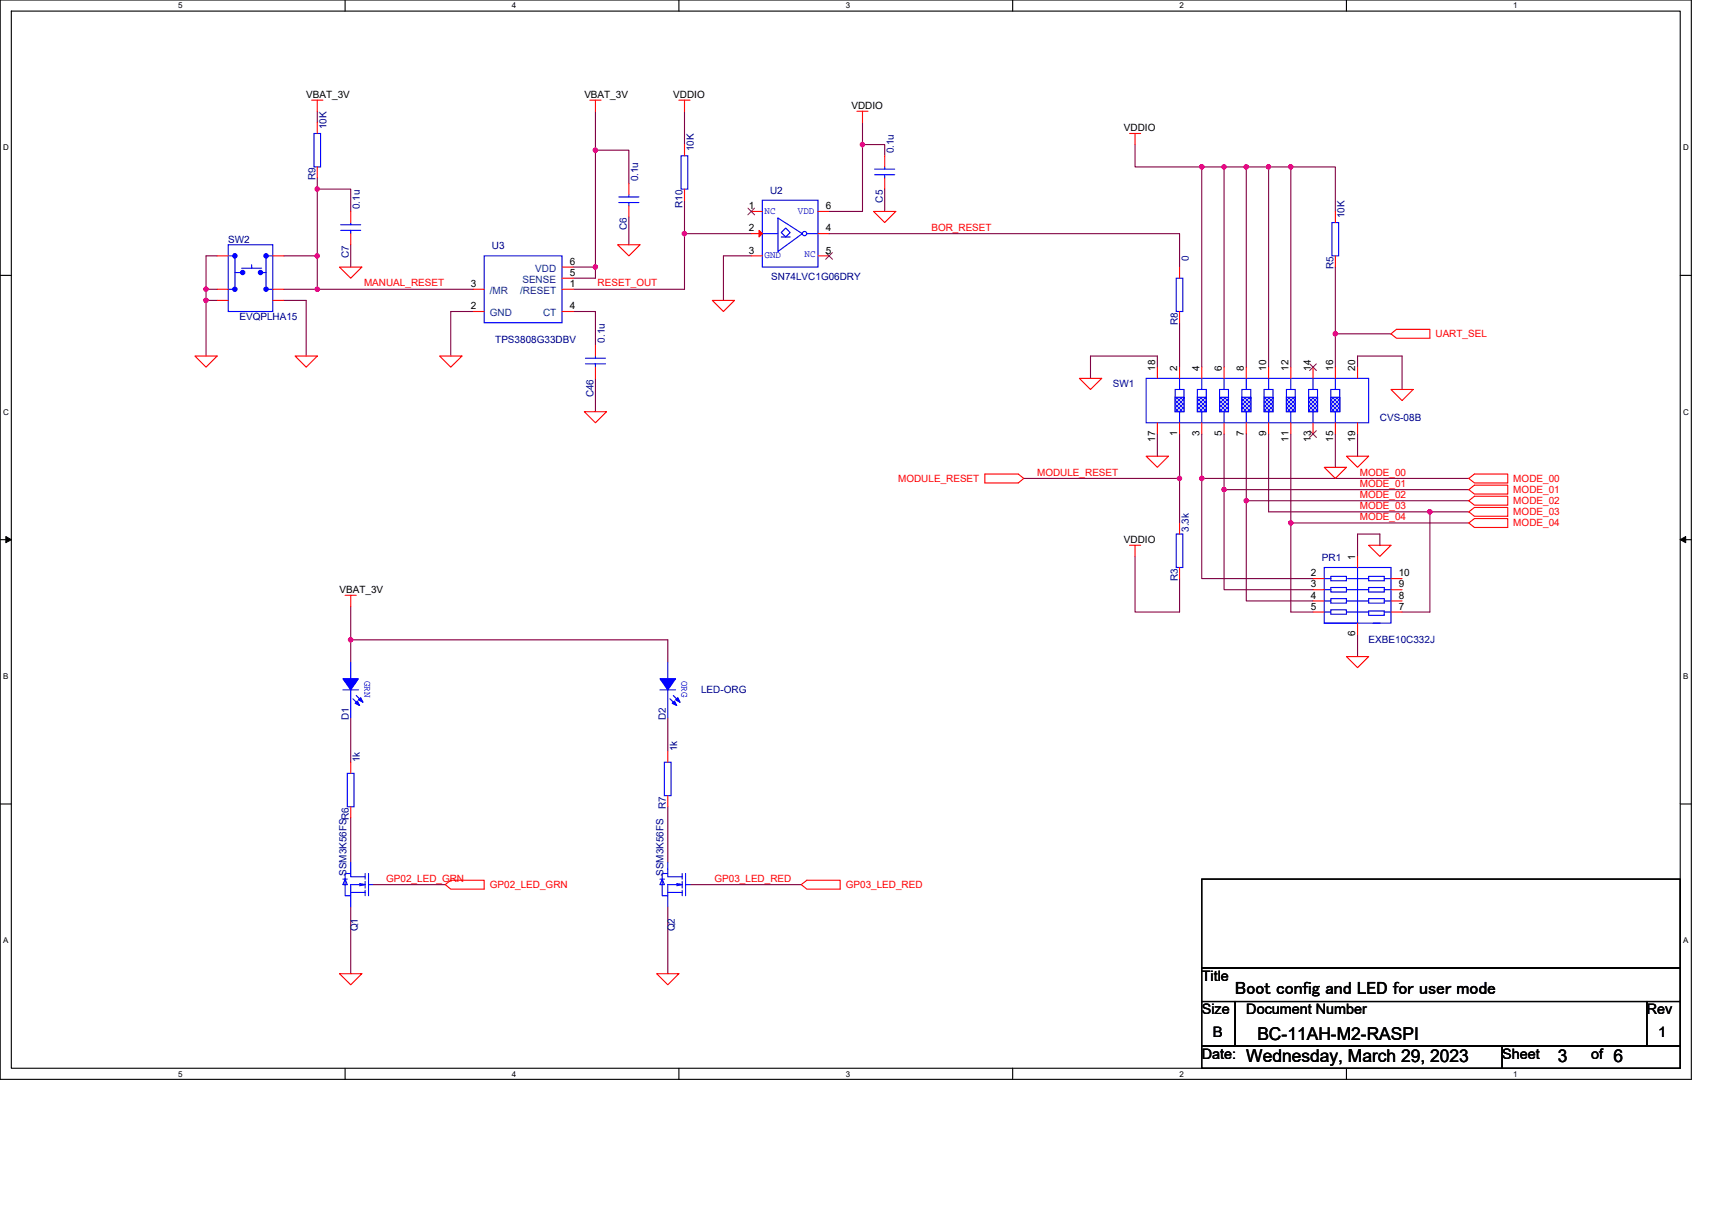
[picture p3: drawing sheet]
<svg xmlns="http://www.w3.org/2000/svg" width="297mm" height="210mm" viewBox="0 0 297 210" stroke-linecap="round" stroke-linejoin="round" font-family="sans-serif">
<path d="M0 0h293.5v187.2h-293.5zM2 1.9h289.5v183.4h-289.5z" fill="none" stroke="#000" stroke-width=".19"/>
<g fill="#fff">
<path d="M30.9 .2h.8v1.6h-.8z"/>
<path d="M30.9 185.5h.8v1.6h-.8z"/>
</g>
<path d="M59.9 0v1.9M59.9 185.3v1.9" fill="none" stroke="#000" stroke-width=".19"/>
<g fill="#fff">
<path d="M88.8 .2h.8v1.6h-.8z"/>
<path d="M88.8 185.5h.8v1.6h-.8z"/>
</g>
<path d="M117.8 0v1.9M117.8 185.3v1.9" fill="none" stroke="#000" stroke-width=".19"/>
<g fill="#fff">
<path d="M146.7 .2h.8v1.6h-.8z"/>
<path d="M146.7 185.5h.8v1.6h-.8z"/>
</g>
<path d="M175.7 0v1.9M175.7 185.3v1.9" fill="none" stroke="#000" stroke-width=".19"/>
<g fill="#fff">
<path d="M204.7 .2h.7v1.6h-.7z"/>
<path d="M204.7 185.5h.7v1.6h-.7z"/>
</g>
<path d="M233.6 0v1.9M233.6 185.3v1.9" fill="none" stroke="#000" stroke-width=".19"/>
<g fill="#fff">
<path d="M262.6 .2h.7v1.6h-.7z"/>
<path d="M262.6 185.5h.7v1.6h-.7z"/>
<path d="M.5 24.8h1v1.6h-1z"/>
<path d="M292 24.8h1v1.6h-1z"/>
<path d="M.5 70.7h1v1.5h-1z"/>
<path d="M292 70.7h1v1.5h-1z"/>
</g>
<path d="M0 47.8h2M291.5 47.8h2" fill="none" stroke="#000" stroke-width=".19"/>
<g fill="#fff">
<path d="M.5 116.5h.9v1.6h-.9z"/>
<path d="M292 116.5h.9v1.6h-.9z"/>
</g>
<path d="M0 93.6h2M291.5 93.6h2" fill="none" stroke="#000" stroke-width=".19"/>
<path d="M1 93.1l1 .5-1 .5zM291.5 93.6l1-.5v1z" fill="#000" stroke="#000" stroke-width=".17"/>
<g fill="#fff">
<path d="M.5 162.4h.9v1.5h-.9z"/>
<path d="M292 162.4h.9v1.5h-.9z"/>
</g>
<path d="M0 139.5h2M291.5 139.5h2M208.5 152.5h83v15.4h-83zM208.5 167.9h83v5.8h-83zM208.5 173.7h5.8v7.8h-5.8zM214.3 173.7h71.4v7.8h-71.4zM285.7 173.7h5.8v7.8h-5.8zM208.5 181.5h52.1v3.8h-52.1zM260.6 181.5h30.9v3.8h-30.9z" fill="none" stroke="#000" stroke-width=".19"/>
<g fill="none" stroke="#800040" stroke-width=".19">
<path d="M55.1 19.3v1.9M103.3 19.3v6.8M118.8 19.3v5.8M55.1 30.9v1.9M55.1 32.8v11.6M55.1 32.8h5.8v3.9M103.3 26.1v20.2M103.3 26.1h5.8v5.8M109.1 37.6v4.9M118.8 34.7v5.8M149.6 25.1v11.6h-5.8M149.6 21.2v3.9"/>
<path d="M149.6 25.1h3.9v1.9M153.5 32.8v3.9M196.9 25.1v3.9h11.6M208.5 29h3.9M208.5 29v34.7M212.4 29h3.8M212.4 29v34.7M216.2 29v34.7M216.2 29h3.9M220.1 29h3.9M220.1 29v34.7M224 29v34.7"/>
<path d="M224 29h7.7v7.7M35.7 50.2h2M35.7 52.1h2M35.7 50.2v1.9M35.7 52.1v9.7M37.7 44.4h-2v5.8M49.3 52.1h3.8v9.7M49.3 50.2h5.8M49.3 44.4h5.8M55.1 44.4v5.8M55.1 50.2h27M60.9 42.5v3.8"/>
<path d="M82.1 54h-3.9v7.8M99.5 46.3h3.8M99.5 54h3.8v5.8M103.3 46.3v2h-3.8M118.8 40.5v9.7h-19.3M118.8 40.5h11.5M130.3 44.4h-4.8v7.7M143.8 40.5h60.9v5.8M204.7 56v7.7M231.7 57.9h9.6M231.7 46.3v11.6M231.7 57.9v5.8"/>
<path d="M103.3 65.6v5.8M200.8 63.7v-1.9h-11.6v3.8M200.8 75.3v3.8M204.7 75.3v7.7M208.5 75.3v7.7M212.4 75.3v9.6M216.2 75.3v11.6M220.1 75.3v13.5h28M224 75.3v15.4M231.7 75.3v5.8M235.5 75.3v3.8M235.5 63.7v-1.9h7.8v5.8"/>
<path d="M177.6 83h27.1M196.9 96.5v9.7h7.8v-5.8M204.7 83v7.7M208.5 83h46.3M208.5 83v17.4h19.3M212.4 84.9h42.4M212.4 84.9v17.4h15.4M216.2 86.9h38.6M216.2 86.9v17.3h11.6M224 90.7v15.5h3.8M224 90.7h30.8M239.4 94.6v-2h-3.9v3.9"/>
<path d="M248.1 88.8v17.4h-4.8M248.1 88.8h6.7M60.9 105.2v5.8M60.9 111v3.9M60.9 111h55v3.9M235.5 110v3.9M60.9 124.5v7.7M115.9 140v9.6M115.9 124.5v5.8M60.9 157.3v11.6M60.9 141.9v7.7M64.7 153.5h12.6"/>
<path d="M115.9 157.3v11.6M119.7 153.5h19.3"/>
</g>
<g fill="#f0f" stroke="#f0f" stroke-width=".19">
<circle cx="103.3" cy="26" r=".38"/>
<circle cx="103.3" cy="46.3" r=".38"/>
<circle cx="149.6" cy="25.1" r=".38"/>
<circle cx="35.7" cy="50.2" r=".38"/>
<circle cx="35.7" cy="52.1" r=".38"/>
<circle cx="55" cy="32.8" r=".38"/>
<circle cx="55" cy="50.2" r=".38"/>
<circle cx="55" cy="44.4" r=".38"/>
<circle cx="118.7" cy="40.5" r=".38"/>
<circle cx="204.6" cy="83" r=".38"/>
<circle cx="208.5" cy="28.9" r=".38"/>
<circle cx="212.4" cy="28.9" r=".38"/>
<circle cx="216.2" cy="28.9" r=".38"/>
<circle cx="223.9" cy="28.9" r=".38"/>
<circle cx="220.1" cy="28.9" r=".38"/>
<circle cx="231.7" cy="57.9" r=".38"/>
<circle cx="60.8" cy="111" r=".38"/>
<circle cx="223.9" cy="90.7" r=".38"/>
<circle cx="248.1" cy="88.8" r=".38"/>
<circle cx="216.2" cy="86.9" r=".38"/>
<circle cx="212.4" cy="84.9" r=".38"/>
<circle cx="208.5" cy="83" r=".38"/>
</g>
<g fill="none" stroke="#f00" stroke-width=".19">
<path d="M54.1 17.4h1.9M55.1 17.4v1.9M102.3 17.4h2M103.3 17.4v1.9M117.8 17.4h1.9M118.8 17.4v1.9M148.7 19.3h1.9M149.6 19.3v1.9M55.1 29v1.9M55.1 21.2v2M130.3 36.7h2M141.9 36.7h1.9"/>
<path d="M151.6 36.7h3.8l-1.9 1.9zM153.5 27v2M153.5 30.9v1.9M196 23.2h1.9M196.9 23.2v1.9M58.9 46.3h3.9l-1.9 2zM107.2 42.5h3.8l-1.9 1.9zM123.6 52.1h3.8l-1.9 1.9zM130.3 40.5h2M130.3 44.4h2M141.9 40.5h1.9M141.9 44.4h1.9"/>
<path d="M204.7 54v2M204.7 46.3v2M241.3 57.9l1-.8h5.8v1.6h-5.8zM33.8 61.8h3.9l-2 1.9zM51.2 61.8h3.9l-2 1.9zM76.3 61.8h3.9l-2 1.9zM101.4 71.4h3.8l-1.9 1.9zM187.3 65.6h3.9l-2 2zM198.9 79.1h3.8l-1.9 2zM233.6 79.1h3.9l-2 2zM241.3 67.6h3.9l-1.9 1.9zM170.9 82.2h5.8l.9 .8-.9 .8h-5.8z"/>
<path d="M196 94.6h1.9M196.9 94.6v1.9M204.7 98.4v2M204.7 90.7v1.9M229.8 81.1h3.8l-1.9 1.9zM237.5 94.6h3.8l-1.9 1.9zM254.8 83l1-.8h5.8v1.6h-5.8zM254.8 84.9l1-.7h5.8v1.5h-5.8zM254.8 86.9l1-.8h5.8v1.5h-5.8zM254.8 88.8l1-.8h5.8v1.6h-5.8zM254.8 90.7l1-.7h5.8v1.5h-5.8zM59.9 103.3h1.9"/>
<path d="M60.9 103.3v1.9M115.9 114.9h.1M233.6 113.9h3.9l-2 1.9zM115.9 124.5h.1M77.3 153.5l.9-.8h5.8v1.5h-5.8zM139 153.5l1-.8h5.8v1.5h-5.8zM58.9 168.9h3.9l-1.9 1.9zM113.9 168.9h3.9l-1.9 1.9z"/>
</g>
<g fill="none" stroke="#00f" stroke-width=".19">
<path d="M54.5 23.2h1.1v5.8h-1.1zM132.3 34.7h9.6v11.6h-9.6zM135 37.8l4.2 2.7-4.2 3.1zM151.8 30.3h3.4M151.8 29.3h3.4M153.5 29v.3M153.5 30.3v.6M132.3 40.5h2.7M135.5 41.1h1.6M135.5 40.3l.8-.7 .8 .7-.8 .8zM140 40.5h1.9M204.1 48.3h1.1v5.7h-1.1z"/>
<path d="M203.9 67.6h1.5v3.8h-1.5zM204.7 71.4v1.9M204.7 65.6v2M207.7 67.6h1.6v3.8h-1.6zM208.5 71.4v1.9M208.5 65.6v2M211.6 67.6h1.5v3.8h-1.5zM212.4 71.4v1.9M212.4 65.6v2M215.5 67.6h1.5v3.8h-1.5zM216.2 71.4v1.9M216.2 65.6v2"/>
<path d="M219.3 67.6h1.6v3.8h-1.6zM220.1 71.4v1.9M220.1 65.6v2M223.2 67.6h1.5v3.8h-1.5zM224 65.6v2M224 71.4v1.9M227.1 67.6h1.5v3.8h-1.5zM227.8 71.4v1.9M227.8 65.6v2M230.9 67.6h1.5v3.8h-1.5zM231.7 65.6v2M231.7 71.4v1.9"/>
<path d="M204.1 92.6h1.1v5.8h-1.1zM114.5 119.7h2.7M115.9 114.9v4.8M115.9 118.7v5.8M116.2 121.2l1.2 1.2M116.8 120.6l1.2 1.2"/>
<circle cx="139.6" cy="40.5" r=".38"/>
</g>
<g fill="#00f" stroke="#00f" stroke-width=".19">
<path d="M117 121.6l.4 .8-.8-.4z" fill-rule="evenodd"/>
<path d="M117.6 121l.4 .8-.8-.4z" fill-rule="evenodd"/>
<path d="M114.5 117.8h2.7l-1.3 1.9z" fill-rule="evenodd"/>
</g>
<path d="M129.8 36.1l1.1 1.2M130.9 36.1l-1.2 1.2M143.3 43.8l1.1 1.2M144.4 43.8l-1.1 1.2" fill="none" stroke="#804000" stroke-width=".17"/>
<path d="M131.7 40l.6 .5-.6 .6z" fill="#f00" stroke="#f00" stroke-width=".19"/>
<path d="M203.9 68.9h1.5v2.5h-1.5z" fill="#fff"/>
<path d="M203.9 68.9v2.5h1.5v-2.5z" fill-rule="evenodd" fill="#00f" stroke="#00f" stroke-width=".19"/>
<path d="M207.7 68.9h1.6v2.5h-1.6z" fill="#fff"/>
<path d="M207.7 68.9v2.5h1.6v-2.5z" fill-rule="evenodd" fill="#00f" stroke="#00f" stroke-width=".19"/>
<path d="M211.6 68.9h1.5v2.5h-1.5z" fill="#fff"/>
<path d="M211.6 68.9v2.5h1.5v-2.5z" fill-rule="evenodd" fill="#00f" stroke="#00f" stroke-width=".19"/>
<path d="M215.5 68.9h1.5v2.5h-1.5z" fill="#fff"/>
<path d="M215.5 68.9v2.5h1.5v-2.5z" fill-rule="evenodd" fill="#00f" stroke="#00f" stroke-width=".19"/>
<path d="M219.3 68.9h1.6v2.5h-1.6z" fill="#fff"/>
<path d="M219.3 68.9v2.5h1.6v-2.5z" fill-rule="evenodd" fill="#00f" stroke="#00f" stroke-width=".19"/>
<path d="M223.2 68.9h1.5v2.5h-1.5z" fill="#fff"/>
<path d="M223.2 68.9v2.5h1.5v-2.5z" fill-rule="evenodd" fill="#00f" stroke="#00f" stroke-width=".19"/>
<path d="M227.1 68.9h1.5v2.5h-1.5z" fill="#fff"/>
<path d="M227.1 68.9v2.5h1.5v-2.5z" fill-rule="evenodd" fill="#00f" stroke="#00f" stroke-width=".19"/>
<path d="M230.9 68.9h1.5v2.5h-1.5z" fill="#fff"/>
<g fill="#00f" stroke="#00f" stroke-width=".19">
<path d="M230.9 68.9v2.5h1.5v-2.5z" fill-rule="evenodd"/>
<path d="M62 121.6l.4 .8-.8-.4z" fill-rule="evenodd"/>
<path d="M62.2 121.4l.4-.4 .4 .8z" fill-rule="evenodd"/>
<path d="M59.5 117.8h2.7l-1.3 1.9z" fill-rule="evenodd"/>
<circle cx="40.7" cy="44.4" r=".38"/>
<circle cx="40.7" cy="50.2" r=".38"/>
<circle cx="46.2" cy="50.2" r=".38"/>
<circle cx="46.2" cy="44.4" r=".38"/>
<circle cx="45.2" cy="47.3" r=".38"/>
<circle cx="42.1" cy="47.3" r=".38"/>
</g>
<g fill="none" stroke="#00f" stroke-width=".19">
<path d="M59.1 40h3.5M59.1 39h3.5M60.9 38.6v.4M60.9 40v.5M107.4 35.1h3.4M107.4 34.2h3.4M109.1 33.8v.4M109.1 35.1v.6M118.2 27h1.1v5.8h-1.1zM231.1 38.6h1.2v5.8h-1.2zM39.6 42.5h7.7v11.5h-7.7zM39.6 50.2h1"/>
<path d="M39.8 44.4h.8M40.8 47.3h1.1M40.8 44.6v5.6M41.9 46.5h3.5M43.7 45.9v.6M45.4 47.3h.8M46.2 44.8v5.2M46.4 50.2h.9M46.4 44.4h.9M84 44.4h13.5v11.6h-13.5zM101.6 63.1h3.4M101.6 62.1h3.4"/>
<path d="M103.3 61.8v.3M103.3 63.1v.6M198.9 65.6h38.6v7.7h-38.6zM229.8 98.4h11.5v9.7h-11.5zM230.9 100h2.7v.8h-2.7zM235.5 98.4v9.7h-5.7M237.5 100h2.7v.8h-2.7zM59.5 119.7h2.7M60.9 114.9v4.8M60.9 118.7v5.8M229.8 100.4h1.1M229.8 102.3h1.1"/>
<path d="M229.8 104.2h1.1M229.8 106.2h1.1M230.9 101.9h2.7v.8h-2.7zM230.9 103.8h2.7v.8h-2.7zM230.9 105.8h2.7v.8h-2.7zM233.6 102.3h3.9M233.6 104.2h3.9M233.6 106.2h3.9M233.8 100.4h3.7M237.5 106h2.7v.7h-2.7zM237.5 103.8h2.7v.8h-2.7zM237.5 101.9h2.7v.8h-2.7z"/>
<path d="M238.2 108.1h1.2M240.2 106.2h1.1M240.2 104.2h1.1M240.2 102.3h1.1M240.2 100.4h1.1M60.3 134.2h1.1v5.8h-1.1zM61.2 121.2l1.2 1.2M61.8 120.6l1.2 1.2M115.3 132.2h1.1v5.8h-1.1zM59.5 152.5h.8M59.9 152.5l.4 1h-.8zM60.9 149.6v2.5h2.4"/>
<path d="M60.9 151.5h-1v3.9h1M60.9 154.8h2.4M62.4 153.3l.9 .2-.9 .1M63.3 154.4v1M63.3 153.5h-2.4v3.8M63.3 152.9v1.2M63.3 151.5v1M63.9 151.5v3.9M63.9 153.5h.8M114.5 152.5h.8M114.9 152.5l.4 1h-.8zM115.9 154.8h2.5"/>
<path d="M115.9 149.6v2.5h2.5M115.9 151.5h-1v3.9h1M117.4 153.3l1 .2-1 .1M118.4 153.5h-2.5v3.8M118.4 154.4v1M118.4 152.9v1.2M118.4 151.5v1M119 151.5v3.9M119 153.5h.7"/>
</g>
<g fill="none" stroke="#f00" stroke-width=".19">
<path d="M60.9 36.7v1.9M109.1 31.9v1.9M109.1 35.7v1.9M118.8 32.8v1.9M118.8 25.1v1.9M231.7 36.7v1.9M37.7 44.4h1.9M37.7 50.2h1.9M37.7 52.1h1.9M47.3 44.4h2M47.3 50.2h2M47.3 52.1h2"/>
<path d="M60.9 40.5v2M82.1 54h1.9M82.1 50.2h1.9M97.5 50.2h2M97.5 54h2M97.5 48.3h2M97.5 46.3h2M103.3 59.8v2M231.7 44.4v1.9M103.3 63.7v1.9M200.8 73.3v2M200.8 63.7v1.9"/>
<path d="M204.7 73.3v2M204.7 63.7v1.9M208.5 73.3v2M208.5 63.7v1.9M212.4 73.3v2M212.4 63.7v1.9M216.2 73.3v2M216.2 63.7v1.9M220.1 73.3v2M220.1 63.7v1.9M224 73.3v2M224 63.7v1.9"/>
<path d="M227.8 73.3v2M227.8 63.7v1.9M231.7 73.3v2M231.7 63.7v1.9M235.5 73.3v2M235.5 63.7v1.9M235.5 96.5v1.9M60.9 114.9h.1M227.8 100.4h2M227.8 102.3h2M227.8 104.2h2M227.8 106.2h2"/>
<path d="M235.5 108.1v1.9M241.3 106.2h2M241.3 104.2h2M241.3 102.3h2M241.3 100.4h2M60.9 124.5h.1M60.9 140v1.9M60.9 132.2v2M115.9 138v2M115.9 130.3v1.9M60.9 149.6h.1M60.9 157.3h.1"/>
<path d="M64.7 153.5h.1M115.9 149.6h.1M115.9 157.3h.1M119.7 153.5h.1"/>
</g>
<path d="M227.2 74.7l1.2 1.2M227.2 63.1l1.2 1.2M228.4 74.7l-1.2 1.2M228.4 63.1l-1.2 1.2" fill="none" stroke="#804000" stroke-width=".17"/>
<g fill="#f0f" stroke="#f0f" stroke-width=".19">
<circle cx="103.3" cy="26" r=".38"/>
<circle cx="103.3" cy="46.3" r=".38"/>
<circle cx="149.6" cy="25.1" r=".38"/>
<circle cx="35.7" cy="50.2" r=".38"/>
<circle cx="35.7" cy="52.1" r=".38"/>
<circle cx="55" cy="32.8" r=".38"/>
<circle cx="55" cy="50.2" r=".38"/>
<circle cx="55" cy="44.4" r=".38"/>
<circle cx="118.7" cy="40.5" r=".38"/>
<circle cx="204.6" cy="83" r=".38"/>
<circle cx="208.5" cy="28.9" r=".38"/>
<circle cx="212.4" cy="28.9" r=".38"/>
<circle cx="216.2" cy="28.9" r=".38"/>
<circle cx="223.9" cy="28.9" r=".38"/>
<circle cx="220.1" cy="28.9" r=".38"/>
<circle cx="231.7" cy="57.9" r=".38"/>
<circle cx="60.8" cy="111" r=".38"/>
<circle cx="223.9" cy="90.7" r=".38"/>
<circle cx="248.1" cy="88.8" r=".38"/>
<circle cx="216.2" cy="86.9" r=".38"/>
<circle cx="212.4" cy="84.9" r=".38"/>
<circle cx="208.5" cy="83" r=".38"/>
</g>
<g font-size="3.1">
<text x="214.3" y="172.5">Boot config and LED for user mode</text>
<text x="216.2" y="184.2">Wednesday, March 29, 2023</text>
<text x="218.2" y="180.3">BC-11AH-M2-RASPI</text>
<text x="270.3" y="184.2">3</text>
<text x="279.9" y="184.2">6</text>
</g>
<g font-size="2.5">
<text x="208.5" y="170.2">Title</text>
<text x="208.5" y="176">Size</text>
<text x="210.5" y="179.8">B</text>
<text x="216.2" y="176">Document Number</text>
<text x="285.7" y="176">Rev</text>
<text x="287.7" y="179.8">1</text>
<text x="208.5" y="183.7">Date:</text>
<text x="260.6" y="183.7">Sheet</text>
<text x="276.1" y="183.7">of</text>
</g>
<g font-size="1.7">
<text x="53.1" y="17">VBAT_3V</text>
<text x="101.4" y="17">VBAT_3V</text>
<text x="116.8" y="17">VDDIO</text>
<text x="147.7" y="18.9">VDDIO</text>
<text x="195" y="22.8">VDDIO</text>
<text x="129.9" y="36.3">1</text>
<text x="129.9" y="40.1">2</text>
<text x="143.3" y="40.1">4</text>
<text x="143.3" y="36.3">6</text>
<text x="98.9" y="47.9">5</text>
<text x="98.9" y="45.9">6</text>
<text x="129.9" y="44">3</text>
<text x="143.3" y="44">5</text>
<text x="81.7" y="53.6">2</text>
<text x="81.7" y="49.8">3</text>
<text x="98.9" y="53.6">4</text>
<text x="98.9" y="49.8">1</text>
<text x="200.4" y="64.3" transform="rotate(-90 200.4 64.3)">18</text>
<text x="204.3" y="64.3" transform="rotate(-90 204.3 64.3)">2</text>
<text x="208.1" y="64.3" transform="rotate(-90 208.1 64.3)">4</text>
<text x="212" y="64.3" transform="rotate(-90 212 64.3)">6</text>
<text x="215.8" y="64.3" transform="rotate(-90 215.8 64.3)">8</text>
<text x="219.7" y="64.3" transform="rotate(-90 219.7 64.3)">10</text>
<text x="223.6" y="64.3" transform="rotate(-90 223.6 64.3)">12</text>
<text x="227.4" y="64.3" transform="rotate(-90 227.4 64.3)">14</text>
<text x="231.3" y="64.3" transform="rotate(-90 231.3 64.3)">16</text>
<text x="235.1" y="64.3" transform="rotate(-90 235.1 64.3)">20</text>
<text x="200.4" y="76.6" transform="rotate(-90 200.4 76.6)">17</text>
<text x="204.3" y="75.6" transform="rotate(-90 204.3 75.6)">1</text>
<text x="208.1" y="75.6" transform="rotate(-90 208.1 75.6)">3</text>
<text x="212" y="75.6" transform="rotate(-90 212 75.6)">5</text>
<text x="215.8" y="75.6" transform="rotate(-90 215.8 75.6)">7</text>
<text x="219.7" y="75.6" transform="rotate(-90 219.7 75.6)">9</text>
<text x="223.6" y="76.6" transform="rotate(-90 223.6 76.6)">11</text>
<text x="227.4" y="76.6" transform="rotate(-90 227.4 76.6)">13</text>
<text x="231.3" y="76.6" transform="rotate(-90 231.3 76.6)">15</text>
<text x="235.1" y="76.6" transform="rotate(-90 235.1 76.6)">19</text>
<text x="195" y="94.2">VDDIO</text>
<text x="227.4" y="100">2</text>
<text x="227.4" y="101.9">3</text>
<text x="235.1" y="97.1" transform="rotate(-90 235.1 97.1)">1</text>
<text x="242.7" y="101.9">9</text>
<text x="242.7" y="100">10</text>
<text x="58.9" y="102.9">VBAT_3V</text>
<text x="227.4" y="103.8">4</text>
<text x="227.4" y="105.8">5</text>
<text x="242.7" y="105.8">7</text>
<text x="242.7" y="103.8">8</text>
<text x="235.1" y="110.4" transform="rotate(-90 235.1 110.4)">6</text>
</g>
<g font-size="1.7" fill="#000080">
<text x="56.7" y="22.4" transform="rotate(-90 56.7 22.4)">10K</text>
<text x="120.4" y="26.2" transform="rotate(-90 120.4 26.2)">10K</text>
<text x="155.1" y="26.6" transform="rotate(-90 155.1 26.6)">0.1u</text>
<text x="54.7" y="31.3" transform="rotate(-90 54.7 31.3)">R9</text>
<text x="110.7" y="31.5" transform="rotate(-90 110.7 31.5)">0.1u</text>
<text x="133.6" y="33.6">U2</text>
<text x="153.2" y="35.1" transform="rotate(-90 153.2 35.1)">C5</text>
<text x="62.5" y="36.3" transform="rotate(-90 62.5 36.3)">0.1u</text>
<text x="108.8" y="40" transform="rotate(-90 108.8 40)">C6</text>
<text x="118.4" y="36.1" transform="rotate(-90 118.4 36.1)">R10</text>
<text x="233.3" y="37.8" transform="rotate(-90 233.3 37.8)">10K</text>
<text x="39.6" y="42.1">SW2</text>
<text x="60.5" y="44.8" transform="rotate(-90 60.5 44.8)">C7</text>
<text x="85.4" y="43.2">U3</text>
<text x="206.3" y="45.4" transform="rotate(-90 206.3 45.4)">0</text>
<text x="231.4" y="46.7" transform="rotate(-90 231.4 46.7)">R5</text>
<text x="133.8" y="48.6">SN74LVC1G06DRY</text>
<text x="41.5" y="55.6">EVQPLHA15</text>
<text x="85.9" y="59.5">TPS3808G33DBV</text>
<text x="104.9" y="59.5" transform="rotate(-90 104.9 59.5)">0.1u</text>
<text x="204.3" y="56.4" transform="rotate(-90 204.3 56.4)">R8</text>
<text x="103" y="68.9" transform="rotate(-90 103 68.9)">C46</text>
<text x="193.1" y="67.2">SW1</text>
<text x="239.4" y="73">CVS-08B</text>
<text x="206.3" y="92.3" transform="rotate(-90 206.3 92.3)">3.3k</text>
<text x="204.3" y="100.8" transform="rotate(-90 204.3 100.8)">R3</text>
<text x="229.4" y="97.3">PR1</text>
<text x="237.5" y="111.6">EXBE10C332J</text>
<text x="60.5" y="124.9" transform="rotate(-90 60.5 124.9)">D1</text>
<text x="115.5" y="124.9" transform="rotate(-90 115.5 124.9)">D2</text>
<text x="121.6" y="120.3">LED-ORG</text>
<text x="117.5" y="130.3" transform="rotate(-90 117.5 130.3)">1k</text>
<text x="62.5" y="132.2" transform="rotate(-90 62.5 132.2)">1k</text>
<text x="115.5" y="140.3" transform="rotate(-90 115.5 140.3)">R7</text>
<text x="60.1" y="151.9" transform="rotate(-90 60.1 151.9)">SSM3K56FSR6</text>
<text x="115.1" y="151.9" transform="rotate(-90 115.1 151.9)">SSM3K56FS</text>
<text x="62.1" y="161.6" transform="rotate(-90 62.1 161.6)">Q1</text>
<text x="117.1" y="161.6" transform="rotate(-90 117.1 161.6)">Q2</text>
</g>
<g font-size="1.7" fill="#00f">
<text x="132.6" y="37.1">NC</text>
<text x="138.4" y="37.1">VDD</text>
<text x="132.6" y="44.8">GND</text>
<text x="139.6" y="44.6">NC</text>
<text x="63.2" y="118.1" transform="rotate(90 63.2 118.1)">GRN</text>
<text x="118.2" y="118.1" transform="rotate(90 118.2 118.1)">ORG</text>
</g>
<g font-size="1.7" fill="#f00">
<text x="161.6" y="40">BOR_RESET</text>
<text x="63.2" y="49.7">MANUAL_RESET</text>
<text x="103.7" y="49.7">RESET_OUT</text>
<text x="249.1" y="58.5">UART_SEL</text>
<text x="155.8" y="83.6">MODULE_RESET</text>
<text x="179.9" y="82.5">MODULE_RESET</text>
<text x="235.9" y="82.5">MODE_00</text>
<text x="262.6" y="83.6">MODE_00</text>
<text x="235.9" y="86.4">MODE_02</text>
<text x="235.9" y="88.3">MODE_03</text>
<text x="235.9" y="84.5">MODE_01</text>
<text x="262.6" y="85.5">MODE_01</text>
<text x="262.6" y="87.4">MODE_02</text>
<text x="262.6" y="89.4">MODE_03</text>
<text x="235.9" y="90.2">MODE_04</text>
<text x="262.6" y="91.3">MODE_04</text>
<text x="67" y="153">GP02_LED_GRN</text>
<text x="85" y="154.1">GP02_LED_GRN</text>
<text x="124" y="153">GP03_LED_RED</text>
<text x="146.7" y="154.1">GP03_LED_RED</text>
</g>
<g font-size="1.7" fill="#004080">
<text x="92.9" y="47.1">VDD</text>
<text x="85" y="51">/MR</text>
<text x="90.3" y="51">/RESET</text>
<text x="90.6" y="49">SENSE</text>
<text x="85" y="54.8">GND</text>
<text x="94.2" y="54.8">CT</text>
</g>
<g font-size="1.4">
<text x="30.9" y="1.5">5</text>
<text x="88.8" y="1.5">4</text>
<text x="146.7" y="1.5">3</text>
<text x="204.7" y="1.5">2</text>
<text x="262.6" y="1.5">1</text>
<text x=".5" y="26.1">D</text>
<text x="292" y="26.1">D</text>
<text x=".5" y="71.9">C</text>
<text x="292" y="71.9">C</text>
<text x=".5" y="117.8">B</text>
<text x="292" y="117.8">B</text>
<text x=".5" y="163.6">A</text>
<text x="292" y="163.6">A</text>
<text x="30.9" y="186.8">5</text>
<text x="88.8" y="186.8">4</text>
<text x="146.7" y="186.8">3</text>
<text x="204.7" y="186.8">2</text>
<text x="262.6" y="186.8">1</text>
</g>
</svg>
